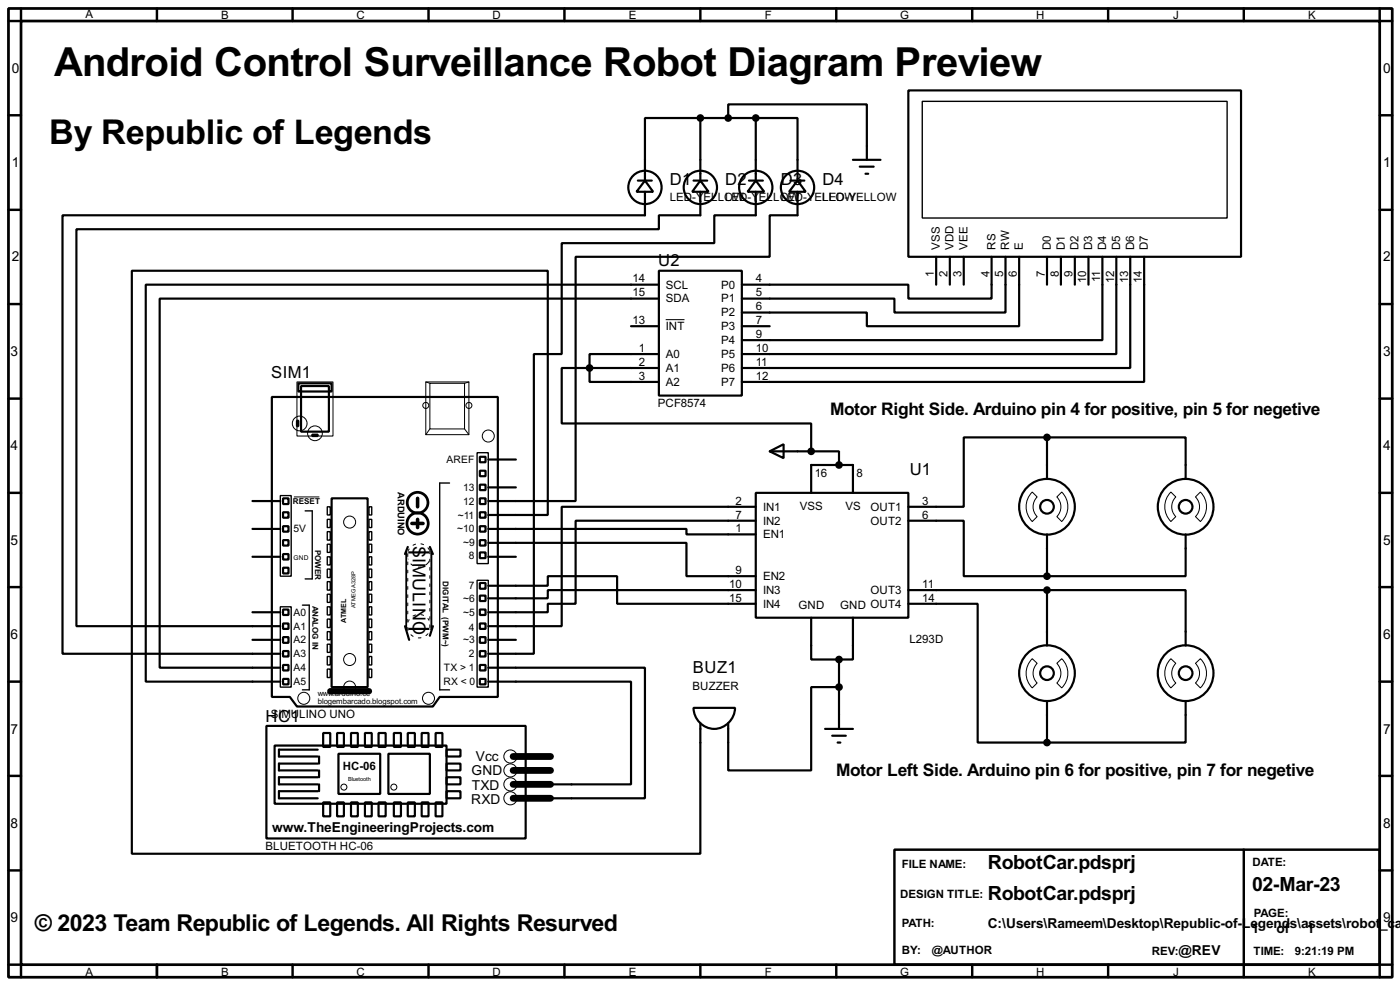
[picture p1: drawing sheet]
<svg xmlns="http://www.w3.org/2000/svg" width="256mm" height="180mm" viewBox="0 0 256 180" stroke-linecap="round" stroke-linejoin="round" font-family="sans-serif">
<g fill="none" stroke="#000" stroke-width=".5">
<path d="M1.6 1.6h253.5v177.3h-253.5zM3.9 3.9h248.9v172.7h-248.9z"/>
<circle cx="76.5" cy="95.8" r="1.95"/>
<circle cx="76.5" cy="92" r="1.9"/>
</g>
<g fill="none" stroke="#000" stroke-width=".45">
<path d="M3.9 1.6v2.3h-2.3M28.8 1.6v2.3M53.6 1.6v2.3M78.5 1.6v2.3M103.4 1.6v2.3M128.3 1.6v2.3M153.2 1.6v2.3M178.1 1.6v2.3M203 1.6v2.3M227.9 1.6v2.3M252.8 1.6v2.3h2.3M1.6 21.1h2.3"/>
<path d="M1.6 38.4h2.3M252.8 21.1h2.3M252.8 38.4h2.3M1.6 55.7h2.3M252.8 55.7h2.3M1.6 73h2.3M252.8 73h2.3M1.6 90.2h2.3M252.8 90.2h2.3M1.6 107.5h2.3M252.8 107.5h2.3M1.6 124.8h2.3"/>
<path d="M252.8 124.8h2.3M1.6 142h2.3M1.6 159.3h2.3M163.9 155.5h88.9v21.1h-88.9zM227.9 155.5v23.4M252.8 142h2.3M252.8 159.3h2.3M1.6 176.6h2.3v2.3M28.8 176.6v2.3M53.6 176.6v2.3M78.5 176.6v2.3M103.4 176.6v2.3"/>
<path d="M128.3 176.6v2.3M153.2 176.6v2.3M178.1 176.6v2.3M203 176.6v2.3M255.1 176.6h-2.3v2.3"/>
</g>
<g fill="none" stroke="#000" stroke-width=".4">
<path d="M166.4 16.6h61v30.4h-61zM116.9 33.1h2.5M118.2 33.1l1.5 2h-3.1zM118.2 35.1v4.3h-106.7v80.3h39.9M127.1 33.1h2.5M128.3 33.1l1.5 2h-3zM128.3 35.1v4.3h-7.6v2.6h-106.7v72.6h37.4M128.3 21.6h-10.1v11.5M128.3 21.6v11.5M128.3 21.6h10.2M133.4 21.6v-2.5h25.4v10.2M137.2 33.1h2.6"/>
<path d="M138.5 33.1l1.5 2h-3zM138.5 35.1v4.3h-7.6v5.1h-28v20.3h-5.1v54.9h-8.3M138.5 21.6h7.6v11.5M138.5 21.6v11.5M144.8 33.1h2.6M146.1 33.1l1.5 2h-3zM146.1 35.1v4.3h-5.1v7.6h-35.5v44.7h-16M156.3 29.3h5M157.5 30.5h2.6M158.6 31.8h.5M115.6 59.7h5.1M120.7 49.6h15.2v22.8h-15.2z"/>
<path d="M120.7 52.1h-94v72.7h24.7M120.7 54.7h-91.4v67.5h22.1M135.9 59.7h5.1M171.5 47v5.1M174 47v5.1M176.6 47v5.1M181.7 47v7.7h-15.3v-2.6h-30.5M184.2 47v10.2h-20.3v-2.5h-28M186.7 47v12.7h-27.9v-2.5h-22.9M191.8 47v5.1M194.4 47v5.1M196.9 47v5.1"/>
<path d="M199.4 47v5.1M202 47v15.3h-66.1M204.5 47v17.8h-68.6M207.1 47v20.4h-71.2M209.6 47v22.9h-73.7M49.8 72.7h41.4v54.9h-10.6l-1.3 1.7h-24.9l-1.3-1.7h-3.3zM54.4 77h.3v1h-.3zM54.7 70.2h6.1v1.5h-6.1zM55.2 70.7h5.1v8.3h-5.1zM57.2 79.6h1v.2h-1zM108 67.4v2.5h12.7M108 67.4h-5.1v10.1h45.7v5.1"/>
<path d="M108 67.4h12.7M120.7 64.8h-12.7v2.6M46.3 96.8h5.1M46.3 91.7h5.1M51.9 91.2h1v1.1h-1zM51.9 93.8h1v1h-1zM51.9 96.3h1v1h-1zM51.9 98.9h1v1h-1zM60.8 91.2h6.6v34.6h-6.6zM87.9 83.6h1.1v1h-1.1zM87.9 88.7h1.1v1h-1.1zM87.9 91.2h1.1v1.1h-1.1z"/>
<path d="M87.9 93.8h1.1v1h-1.1zM87.9 96.3h1.1v1h-1.1zM87.9 98.9h1.1v1h-1.1zM87.9 86.2h1.1v1h-1.1zM89.5 96.8h36.3v1h12.7M89.5 99.4h36.3v6.1h12.7M89.5 94.3h10.9v-44.7h-76.2v106.7h104.1v-23.9M89.5 89.2h5M89.5 84.1h5M138.5 90.2h27.9v22.9h-27.9zM138.5 92.8h-35.6v21.8h-13.4M138.5 95.3h-33v15.2h-5.1v1.6h-10.9"/>
<path d="M141 82.6l2.6-1.3v2.6zM141 82.6h7.6M148.6 82.6h5.1v2.5M148.6 90.2v-5.1h7.7v5.1M166.4 95.3h10.2v10.2h15.2M191.8 80.1h-15.2v12.7h-10.2M191.8 80.1h25.4v7.6M191.8 80.1v7.6M191.8 97.8v7.7M217.2 97.8v7.7h-25.4M46.3 117.1h5.1M46.3 112.1h5.1"/>
<path d="M46.3 101.9h5.1M51.9 101.4h1v1h-1zM51.9 103.9h1v1.1h-1zM51.9 111.6h1v1h-1zM51.9 114.1h1v1h-1zM51.9 116.6h1v1.1h-1zM51.9 119.2h1v1h-1zM74.2 114.6l.8 2.5M74.5 101.1h4.5v14h-4.5zM74.7 100.1l-.5 1.3M78.8 100.1l.5 1.3M79.3 114.6l-.5 1.8"/>
<path d="M87.9 101.1h1.1v1.1h-1.1zM87.9 106.7h1.1v1.1h-1.1zM87.9 109h1.1v1h-1.1zM87.9 111.6h1.1v1h-1.1zM87.9 114.1h1.1v1h-1.1zM87.9 116.6h1.1v1.1h-1.1zM87.9 119.2h1.1v1h-1.1zM89.5 107.2h10.9v-1.7h12.7v5h25.4M89.5 117.1h5M89.5 101.9h5M138.5 108h-38.1v1.5h-10.9M148.6 113.1v7.6h5.1"/>
<path d="M156.3 113.1v7.6h-2.6M166.4 110.5h12.7v25.4h12.7M166.4 108h25.4M191.8 108h25.4v10.2M191.8 108v10.2M48.8 132.9h47.5v20.6h-47.5zM50.3 136.5h31.5v10.6h-31.5zM51.9 121.7h1v1h-1zM51.9 124.3h1v1h-1zM58.2 137.2h-7.1v1.3h7.1M58.2 139.8h-7.1v1.2h7.1M58.5 138.5v1.3"/>
<path d="M59.2 134.2h1.3v2.5h-1.3zM61.8 134.2h1.2v2.5h-1.2zM62 138h7.7v7.3h-7.7zM64.3 134.2h1.3v2.5h-1.3zM66.9 134.2h1.2v2.5h-1.2zM69.4 134.2h1.3v2.5h-1.3zM71.2 138h7.6v7.3h-7.6zM72.2 134.2h1.3v2.5h-1.3zM74.7 134.2h1.3v2.5h-1.3zM77.3 134.2h1.2v2.5h-1.2zM79.8 134.2h1.3v2.5h-1.3zM81.8 137.2h2.6v1.3h-2.6z"/>
<path d="M81.8 139.8h2.6v1.2h-2.6zM87.9 121.7h1.1v1h-1.1zM87.9 124.3h1.1v1h-1.1zM89.5 122.2h28.7v23.9h-18.6M89.5 124.8h26.1v18.8h-16M127.1 129.6h7.6a3.8 3.8 0 0 1-3.8 3.8 3.8 3.8 0 0 1-3.8-3.8zM151.2 133.4h5.1M152.5 134.7h2.5M153.5 135.9h.5M153.7 125.8h-5.1v15.2h-15.2v-8.6M153.7 120.7v12.7M191.8 128.3v7.6"/>
<path d="M217.2 128.3v7.6h-25.4M58.2 142.3h-7.1v1.3h7.1M58.2 144.8h-7.1v1.3h7.1M58.5 141v1.3M58.5 143.6v1.2M59.2 146.9h1.3v2.5h-1.3zM61.8 146.9h1.2v2.5h-1.2zM64.3 146.9h1.3v2.5h-1.3zM66.9 146.9h1.2v2.5h-1.2zM69.4 146.9h1.3v2.5h-1.3zM72.2 146.9h1.3v2.5h-1.3zM74.7 146.9h1.3v2.5h-1.3z"/>
<path d="M77.3 146.9h1.2v2.5h-1.2zM79.8 146.9h1.3v2.5h-1.3zM81.8 142.3h2.6v1.3h-2.6zM81.8 144.8h2.6v1.3h-2.6z"/>
<circle cx="118.1" cy="34.3" r="3.1"/>
<circle cx="128.3" cy="34.3" r="3.1"/>
<circle cx="138.4" cy="34.3" r="3.1"/>
<circle cx="146.1" cy="34.3" r="3.1"/>
<circle cx="191.8" cy="92.8" r="5.1"/>
<circle cx="191.8" cy="92.8" r="1.25"/>
<circle cx="217.2" cy="92.8" r="5.1"/>
<circle cx="217.2" cy="92.8" r="1.25"/>
<circle cx="191.8" cy="123.2" r="5.1"/>
<circle cx="191.8" cy="123.2" r="1.25"/>
<circle cx="217.2" cy="123.2" r="5.1"/>
<circle cx="217.2" cy="123.2" r="1.25"/>
</g>
<g fill="none" stroke="#000" stroke-width=".25">
<path d="M169 18.6h55.8v21.3h-55.8zM51.4 90.7h2v14.8h-2zM55.9 93.5h1.3v12.5h-1.3M60 92.8h.5v1.5h-.5zM60 95.1h.5v1.5h-.5zM60 97.3h.5v1.6h-.5zM60 99.6h.5v1.5h-.5zM67.6 92.8h.5v1.5h-.5zM67.6 95.1h.5v1.5h-.5zM67.6 97.3h.5v1.6h-.5zM67.6 99.6h.5v1.5h-.5zM82.4 88.4h-1.8v37.9h1.8"/>
<path d="M87.4 82.9h2.1v20.3h-2.1zM51.4 111.1h2v14.7h-2zM55.4 110.8h1.3v15.5h-1.3M60 101.9h.5v1.5h-.5zM60 104.2h.5v1.5h-.5zM60 106.5h.5v1.5h-.5zM60 108.8h.5v1.5h-.5zM60 111.1h.5v1.5h-.5zM60 113.3h.5v1.6h-.5zM60 115.6h.5v1.5h-.5zM60 117.9h.5v1.5h-.5zM67.6 101.9h.5v1.5h-.5z"/>
<path d="M67.6 104.2h.5v1.5h-.5zM67.6 106.5h.5v1.5h-.5zM67.6 108.8h.5v1.5h-.5zM67.6 111.1h.5v1.5h-.5zM67.6 113.3h.5v1.6h-.5zM67.6 115.6h.5v1.5h-.5zM67.6 117.9h.5v1.5h-.5zM87.4 106.2h2.1v19.6h-2.1zM60 120.2h.5v1.5h-.5zM60 122.5h.5v1.5h-.5zM67.6 120.2h.5v1.5h-.5zM67.6 122.5h.5v1.5h-.5z"/>
</g>
<g fill="none" stroke="#fff" stroke-width=".18">
<path d="M74.7 100.9v14.5M78.8 100.9v14.5"/>
<circle cx="76.7" cy="114.6" r="2.15"/>
<circle cx="76.7" cy="101.7" r="2.15"/>
</g>
<circle cx="76.7" cy="101.7" r="2.15" fill="none" stroke="#000" stroke-width=".18" stroke-dasharray="2 1 .5 1 .5 1"/>
<g fill="none" stroke="#000" stroke-width=".18" stroke-dasharray=".5 1">
<path d="M74.7 115.4v-14.5M78.8 100.9v14.5"/>
<circle cx="76.7" cy="114.6" r="2.15"/>
</g>
<path d="M75.5 95.8h2M76.5 91.2v1.6M76.5 95.1v1.5" fill="none" stroke="#000" stroke-width=".65"/>
<g fill="none" stroke="#000" stroke-width=".18">
<path d="M122 58.5h3.4M54.4 69.9h6.6v9.9h-6.6zM78 69.9h7.9v9.7h-7.9zM78 69.9l.8 .3M78.8 70.2h6.3v8.3h-6.3zM78.8 78.5l-.8 1.1M85.1 78.5l.8 1.1M85.9 69.9l-.8 .3M53.9 91h4.6M189.1 90.1l.9 .9a2.54 2.54 0 0 0 0 3.6l-.9 .9a3.8 3.8 0 0 1 0-5.4zM193.6 91l.9-.9a3.8 3.8 0 0 1 0 5.4l-.9-.9a2.54 2.54 0 0 0 0-3.6zM214.5 90.1l.9 .9a2.54 2.54 0 0 0 0 3.6l-.9 .9a3.8 3.8 0 0 1 0-5.4z"/>
<path d="M219 91l.9-.9a3.8 3.8 0 0 1 0 5.4l-.9-.9a2.54 2.54 0 0 0 0-3.6zM189.1 120.6l.9 .8a2.54 2.54 0 0 0 0 3.6l-.9 .9a3.7 3.7 0 0 1 0-5.3zM193.6 121.4l.9-.8a3.7 3.7 0 0 1 0 5.3l-.9-.9a2.53 2.53 0 0 0 0-3.6zM214.5 120.6l.9 .8a2.54 2.54 0 0 0 0 3.6l-.9 .9a3.7 3.7 0 0 1 0-5.3zM219 121.4l.9-.8a3.7 3.7 0 0 1 0 5.3l-.9-.9a2.53 2.53 0 0 0 0-3.6z"/>
<circle cx="54.9" cy="77.5" r="1.35"/>
<circle cx="57.7" cy="79.3" r="1.35"/>
<circle cx="78" cy="74.2" r=".55"/>
<circle cx="85.9" cy="74.2" r=".55"/>
<circle cx="89.4" cy="79.8" r="1.1"/>
<circle cx="64" cy="95.6" r="1.1"/>
<circle cx="55.6" cy="127.8" r="1.1"/>
<circle cx="64" cy="120.7" r="1.1"/>
<circle cx="64" cy="125.8" r="1.1"/>
<circle cx="78.5" cy="127.8" r="1.1"/>
<circle cx="93.5" cy="138.5" r="1.2"/>
<circle cx="63" cy="144.1" r=".55"/>
<circle cx="72.1" cy="144.1" r=".55"/>
<circle cx="93.5" cy="146.1" r="1.2"/>
<circle cx="93.5" cy="141" r="1.2"/>
<circle cx="93.5" cy="143.6" r="1.2"/>
</g>
<path d="M60.5 126.5h7.1" fill="none" stroke="#000" stroke-width="1.2"/>
<g fill="#000" stroke="#000" stroke-width=".4">
<circle cx="128.3" cy="21.6" r=".5"/>
<circle cx="133.4" cy="21.6" r=".5"/>
<circle cx="138.4" cy="21.6" r=".5"/>
<circle cx="108" cy="67.4" r=".5"/>
<circle cx="148.6" cy="82.6" r=".5"/>
<circle cx="153.7" cy="85.1" r=".5"/>
<circle cx="191.8" cy="80.1" r=".5"/>
<circle cx="191.8" cy="105.5" r=".5"/>
<circle cx="191.8" cy="108" r=".5"/>
<circle cx="153.7" cy="120.7" r=".5"/>
<circle cx="153.7" cy="125.8" r=".5"/>
<circle cx="191.8" cy="135.9" r=".5"/>
</g>
<path d="M94 138.5h6.9M94 141h6.9M94 143.6h6.9M94 146.1h6.9" fill="none" stroke="#000" stroke-width="1.3"/>
<text font-size="8.2" x="9.9" y="13.9">Android Control Surveillance Robot Diagram Preview</text>
<text font-size="7" x="9" y="26.3">By Republic of Legends</text>
<text font-size="4.8" x="6.4" y="170.3">© 2023 Team Republic of Legends. All Rights Resurved</text>
<g font-size="4">
<text x="181" y="159.1">RobotCar.pdsprj</text>
<text x="181" y="164.8">RobotCar.pdsprj</text>
<text x="229.4" y="163.1">02-Mar-23</text>
</g>
<g font-size="3.7">
<text x="75.7" y="99.9" transform="rotate(90 75.7 99.9)">S</text>
<text x="75.7" y="102.1" transform="rotate(90 75.7 102.1)">IMULINO</text>
</g>
<g font-size="3.6">
<text x="152.1" y="76">Motor Right Side. Arduino pin 4 for positive, pin 5 for negetive</text>
<text x="153.2" y="142.1">Motor Left Side. Arduino pin 6 for positive, pin 7 for negetive</text>
</g>
<g font-size="3.4">
<text x="122.7" y="33.8">D1</text>
<text x="132.9" y="33.8">D2</text>
<text x="143.1" y="33.8">D3</text>
<text x="150.7" y="33.8">D4</text>
<text x="120.6" y="48.7">U2</text>
<text x="49.7" y="69.2">SIM1</text>
<text x="166.7" y="86.9">U1</text>
<text x="126.9" y="123.3">BUZ1</text>
<text x="48.7" y="132.1">HC1</text>
</g>
<g font-size="2.8">
<text x="2.2" y="13.4">0</text>
<text x="253.4" y="13.4">0</text>
<text x="2.2" y="30.6">1</text>
<text x="253.4" y="30.6">1</text>
<text x="2.2" y="47.9">2</text>
<text x="253.4" y="47.9">2</text>
<text x="1.9" y="65.2">3</text>
<text x="253.4" y="65.2">3</text>
<text x="1.9" y="82.4">4</text>
<text x="253.4" y="82.4">4</text>
<text x="1.9" y="99.7">5</text>
<text x="253.4" y="99.7">5</text>
<text x="1.9" y="117">6</text>
<text x="253.4" y="117">6</text>
<text x="1.9" y="134.3">7</text>
<text x="253.4" y="134.3">7</text>
<text x="86.4" y="141.9">GND</text>
<text x="87.1" y="139.3">Vcc</text>
<text x="86.3" y="147.2">RXD</text>
<text x="86.4" y="144.7">TXD</text>
<text x="1.9" y="151.5">8</text>
<text x="49.9" y="152.3">www.TheEngineeringProjects.com</text>
<text x="253.4" y="151.5">8</text>
<text x="1.9" y="168.8">9</text>
<text x="180.9" y="169.8">C:\Users\Rameem\Desktop\Republic-of-Legends\assets\robot</text>
<text x="229.3" y="170.8">1</text>
<text x="233.9" y="170.8">of</text>
<text x="239.4" y="170.8">1</text>
<text x="252.9" y="169.8">_c</text>
<text x="253.4" y="168.8">9</text>
<text x="255.6" y="169.8">a</text>
<text x="215.9" y="174.9">@REV</text>
</g>
<g font-size="2.4">
<text x="15.6" y="3.2">A</text>
<text x="40.5" y="3.5">B</text>
<text x="65.3" y="3.5">C</text>
<text x="90.2" y="3.5">D</text>
<text x="115.2" y="3.5">E</text>
<text x="140.1" y="3.5">F</text>
<text x="164.9" y="3.5">G</text>
<text x="189.8" y="3.5">H</text>
<text x="214.9" y="3.5">J</text>
<text x="239.6" y="3.5">K</text>
<text x="122.7" y="36.8">LED-YELLOW</text>
<text x="132.8" y="36.8">LED-YELLOW</text>
<text x="143" y="36.8">LED-YELLOW</text>
<text x="150.6" y="36.8">LED-YELLOW</text>
<text x="172.2" y="45.7" transform="rotate(-90 172.2 45.7)">VSS</text>
<text x="174.7" y="45.7" transform="rotate(-90 174.7 45.7)">VDD</text>
<text x="177.3" y="45.7" transform="rotate(-90 177.3 45.7)">VEE</text>
<text x="182.4" y="45.7" transform="rotate(-90 182.4 45.7)">RS</text>
<text x="184.9" y="45.7" transform="rotate(-90 184.9 45.7)">RW</text>
<text x="187.4" y="45.7" transform="rotate(-90 187.4 45.7)">E</text>
<text x="192.5" y="45.7" transform="rotate(-90 192.5 45.7)">D0</text>
<text x="195.1" y="45.7" transform="rotate(-90 195.1 45.7)">D1</text>
<text x="197.6" y="45.7" transform="rotate(-90 197.6 45.7)">D2</text>
<text x="200.1" y="45.7" transform="rotate(-90 200.1 45.7)">D3</text>
<text x="202.7" y="45.7" transform="rotate(-90 202.7 45.7)">D4</text>
<text x="205.2" y="45.7" transform="rotate(-90 205.2 45.7)">D5</text>
<text x="207.8" y="45.7" transform="rotate(-90 207.8 45.7)">D6</text>
<text x="210.3" y="45.7" transform="rotate(-90 210.3 45.7)">D7</text>
<text x="115.9" y="51.7">14</text>
<text x="122" y="52.8">SCL</text>
<text x="132.1" y="52.8">P0</text>
<text x="138.5" y="51.7">4</text>
<text x="171.1" y="50.7" transform="rotate(-90 171.1 50.7)">1</text>
<text x="173.6" y="50.7" transform="rotate(-90 173.6 50.7)">2</text>
<text x="176.2" y="50.7" transform="rotate(-90 176.2 50.7)">3</text>
<text x="181.3" y="50.7" transform="rotate(-90 181.3 50.7)">4</text>
<text x="183.8" y="50.7" transform="rotate(-90 183.8 50.7)">5</text>
<text x="186.3" y="50.7" transform="rotate(-90 186.3 50.7)">6</text>
<text x="191.4" y="50.7" transform="rotate(-90 191.4 50.7)">7</text>
<text x="194" y="50.7" transform="rotate(-90 194 50.7)">8</text>
<text x="196.5" y="50.7" transform="rotate(-90 196.5 50.7)">9</text>
<text x="199" y="51.9" transform="rotate(-90 199 51.9)">10</text>
<text x="201.6" y="51.7" transform="rotate(-90 201.6 51.7)">11</text>
<text x="204.1" y="51.9" transform="rotate(-90 204.1 51.9)">12</text>
<text x="206.7" y="51.9" transform="rotate(-90 206.7 51.9)">13</text>
<text x="209.2" y="51.9" transform="rotate(-90 209.2 51.9)">14</text>
<text x="115.9" y="54.3">15</text>
<text x="115.9" y="59.3">13</text>
<text x="122" y="55.4">SDA</text>
<text x="132.1" y="55.4">P1</text>
<text x="132.1" y="57.9">P2</text>
<text x="138.5" y="54.3">5</text>
<text x="138.5" y="56.8">6</text>
<text x="138.5" y="59.3">7</text>
<text x="117" y="64.4">1</text>
<text x="122" y="60.4">INT</text>
<text x="122" y="65.5">A0</text>
<text x="132.1" y="60.4">P3</text>
<text x="132.1" y="63">P4</text>
<text x="132.1" y="65.5">P5</text>
<text x="138.5" y="61.9">9</text>
<text x="138.5" y="64.4">10</text>
<text x="117" y="67">2</text>
<text x="117" y="69.5">3</text>
<text x="122" y="68.1">A1</text>
<text x="122" y="70.6">A2</text>
<text x="132.1" y="68.1">P6</text>
<text x="132.1" y="70.6">P7</text>
<text x="138.5" y="67">11</text>
<text x="138.5" y="69.5">12</text>
<text x="120.5" y="74.5">PCF8574</text>
<text x="149.3" y="87.3">16</text>
<text x="156.9" y="87.3">8</text>
<text x="134.8" y="92.4">2</text>
<text x="134.8" y="94.9">7</text>
<text x="139.8" y="93.5">IN1</text>
<text x="146.5" y="93.4">VSS</text>
<text x="154.9" y="93.4">VS</text>
<text x="159.5" y="93.5">OUT1</text>
<text x="169" y="92.4">3</text>
<text x="169" y="94.9">6</text>
<text x="134.8" y="97.4">1</text>
<text x="139.8" y="96">IN2</text>
<text x="139.8" y="98.5">EN1</text>
<text x="159.5" y="96">OUT2</text>
<text x="133.6" y="107.6">10</text>
<text x="134.8" y="105.1">9</text>
<text x="139.8" y="106.2">EN2</text>
<text x="169" y="107.6">11</text>
<text x="133.6" y="110.1">15</text>
<text x="139.8" y="108.7">IN3</text>
<text x="139.8" y="111.2">IN4</text>
<text x="146.3" y="111.4">GND</text>
<text x="153.9" y="111.4">GND OUT4</text>
<text x="159.5" y="108.7">OUT3</text>
<text x="169" y="110.1">14</text>
<text x="166.6" y="117.7">L293D</text>
<text x="49.6" y="131.4">SIMULINO UNO</text>
<text x="126.9" y="126.2">BUZZER</text>
<text x="62.8" y="141">HC-06</text>
<text x="48.6" y="155.6">BLUETOOTH HC-06</text>
<text x="165.2" y="158.9">FILE NAME:</text>
<text x="229.4" y="158.4">DATE:</text>
<text x="164.9" y="164.3">DESIGN TITLE:</text>
<text x="229.7" y="167.8">PAGE:</text>
<text x="165.2" y="169.7">PATH:</text>
<text x="15.6" y="178.6">A</text>
<text x="40.5" y="178.6">B</text>
<text x="65.3" y="178.6">C</text>
<text x="90.2" y="178.6">D</text>
<text x="115.2" y="178.6">E</text>
<text x="140.1" y="178.6">F</text>
<text x="164.9" y="178.6">G</text>
<text x="165.2" y="174.7">BY:</text>
<text x="170.7" y="174.7">@AUTHOR</text>
<text x="189.8" y="178.6">H</text>
<text x="211" y="174.7">REV:</text>
<text x="214.9" y="178.6">J</text>
<text x="229.6" y="174.7">TIME:</text>
<text x="237.2" y="174.7">9:21:19 PM</text>
<text x="239.6" y="178.6">K</text>
</g>
<g font-size="2.1">
<text x="81.8" y="84.8">AREF</text>
<text x="84.9" y="89.9">13</text>
<text x="83.9" y="94.9">~11</text>
<text x="84.9" y="92.4">12</text>
<text x="53.8" y="97.5">5V</text>
<text x="83.8" y="97.5">~10</text>
<text x="84.9" y="100">~9</text>
<text x="85.9" y="102.3">8</text>
<text x="85.9" y="107.9">7</text>
<text x="53.8" y="112.7">A0</text>
<text x="84.9" y="110.2">~6</text>
<text x="84.9" y="112.7">~5</text>
<text x="53.8" y="115.3">A1</text>
<text x="53.8" y="117.8">A2</text>
<text x="84.9" y="117.8">~3</text>
<text x="85.9" y="115.5">4</text>
<text x="53.8" y="120.3">A3</text>
<text x="53.8" y="122.9">A4</text>
<text x="53.8" y="125.4">A5</text>
<text x="81.2" y="125.4">RX &lt; 0</text>
<text x="81.3" y="122.9">TX &gt; 1</text>
<text x="85.9" y="120.3">2</text>
</g>
<text font-size="1.9" x="72.9" y="90.1" transform="rotate(90 72.9 90.1)">ARDUINO</text>
<g font-size="1.7">
<text x="53.7" y="92.2">RESET</text>
<text x="57.8" y="100.7" transform="rotate(90 57.8 100.7)">POWER</text>
<text x="81.1" y="106.4" transform="rotate(90 81.1 106.4)">DIGITAL (PWM~)</text>
<text x="57.2" y="110.8" transform="rotate(90 57.2 110.8)">ANALOG IN</text>
</g>
<g font-size="1.6">
<text x="58.2" y="127.3">www.arduino.cc</text>
<text x="58.2" y="128.8">blogembarcado.blogspot.com</text>
</g>
<text font-size="1.5" x="63.4" y="113.9" transform="rotate(-90 63.4 113.9)">ATMEL</text>
<text font-size="1.4" x="53.8" y="102.5">GND</text>
<g font-size="1.2">
<text x="65.2" y="111.3" transform="rotate(-90 65.2 111.3)">ATMEGA328P</text>
<text x="63.8" y="142.9">Bluetooth</text>
</g>
</svg>
